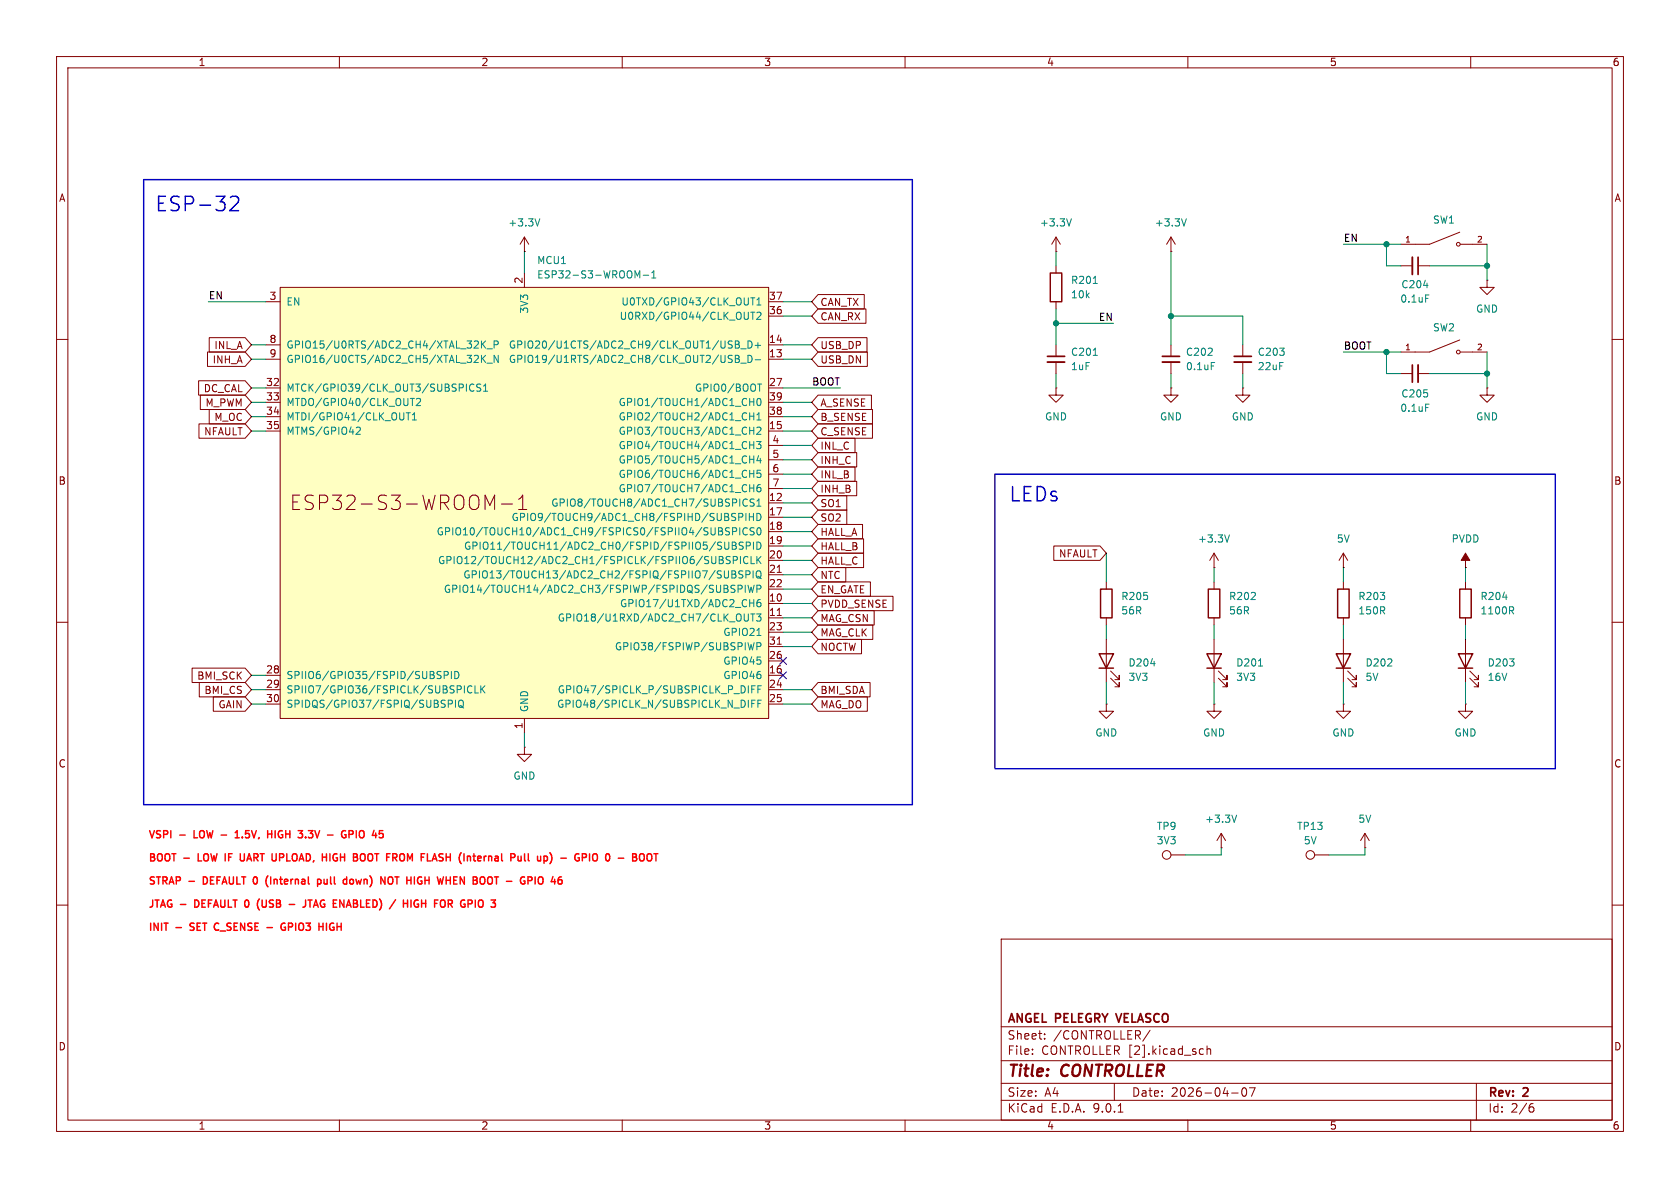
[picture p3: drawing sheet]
<svg xmlns="http://www.w3.org/2000/svg" width="297mm" height="210mm" viewBox="0 0 297 210" stroke-linecap="round" stroke-linejoin="round" font-family="sans-serif">
<path d="M0 0h297v210h-297z" fill="#fff" stroke="#fff" stroke-width=".18"/>
<g fill="none" stroke="#840000" stroke-width=".18">
<path d="M10 10h277v190h-277zM12 12h273v186h-273zM60 10v2M110 10v2M160 10v2M210 10v2M260 10v2M186.7 44.5h.1M186.7 41.9l-.8 1.3M186.7 41.9l.8 1.3M186.7 41.9v2.6M186.7 47v1.3"/>
<path d="M186.7 53.3v1.3M207 44.5h.1M207 41.9l-.8 1.3M207 41.9l.8 1.3M207 41.9v2.6M247.6 47h2.1M250.7 47h2M10 60h2M247.6 66h2.1M250.7 66h2M285 60h2M10 110h2"/>
<path d="M285 110h2M10 160h2M177 166h108v32h-108zM285 160h2M60 198v2M110 198v2M160 198v2M177 194.5h108M177 191.5h108M177 187.5h108M177 181.5h108M182.5 186.3v.1"/>
<path d="M182.5 185.5v.1M184.7 183.6v.1M184.7 182.8v.1M197 191.5v3M197.7 196.6h.8M203.3 182.1l-1.3 2M210 198v2M212.3 185.4l.4 .1M212.7 186.3l-.4 .1M213.4 185.5l.2-.1 .4 .1v.9M213.4 184.9v1.5M217.7 193.2h1.2"/>
<path d="M219.7 192.4l.2-.1a.81 .81 0 0 1 .6 .6 .81 .81 0 0 1-.3 .8l-.2 .1a.81 .81 0 0 1-.3-1.4zM220.9 192.3h1l-.7 1.5M260 198v2M261 191.5v6.5M270.6 195.7h.4l.2 .3-.1 .5-.5 .1M271 195.1l-.4 .1"/>
</g>
<path d="M250.7 45.5v3M249.7 64.5v3.1M197.3 179.2l.5 1.5" fill="none" stroke="#840000" stroke-width=".3"/>
<path d="M249.7 45.5v3M250.7 64.5v3.1" fill="none" stroke="#840000" stroke-width=".33"/>
<path d="M189.4 38.7l-.4 1.2M209.7 38.7l-.4 1.2M193.3 50.1h.7M251.7 50.4h.8M252 52.1h.6M252 71.4h.6" fill="none" stroke="#008484" stroke-width=".18"/>
<path d="M185.7 48.3h2v5h-2z" fill="none" stroke="#840000" stroke-width=".25"/>
<path d="M49.5 50.8h86.4v76.2h-86.4z" fill="#ffffc2"/>
<g fill="none" stroke="#840000" stroke-width=".18">
<path d="M37 59.7h6.3l1.1 1.3-1.1 1.2h-6.3zM47 53.3h2.5M49.5 50.8h86.4v76.2h-86.4zM92.7 44.5h.1M92.7 41.9v2.6M92.7 48.3v2.5M92.7 41.9l-.8 1.3M92.7 41.9l.8 1.3M135.9 53.3h2.5M135.9 55.9h2.5M144.6 54.6h8.5v2.6h-8.5l-1.1-1.3zM144.6 59.7h8.7v2.5h-8.7l-1.1-1.2z"/>
<path d="M144.6 52.1h8.2v2.5h-8.2l-1.1-1.3zM258.1 41l-5.4 2.2h-5.1M258.2 43.2h4.7M262.9 49.5v1.3h1.3l-1.3 1.3-1.3-1.3h1.3M262.9 49.5h.1M35.1 67.3h8.2l1.1 1.3-1.1 1.3h-8.2zM35.2 74.9h8.1l1.1 1.3-1.1 1.3h-8.1zM35.4 69.8h7.9l1.1 1.3-1.1 1.3h-7.9zM36.7 62.2h6.6l1.1 1.3-1.1 1.3h-6.6zM37 72.4h6.3l1.1 1.3-1.1 1.2h-6.3zM47 61h2.5M47 63.5h2.5"/>
<path d="M47 68.6h2.5M47 71.1h2.5M47 73.7h2.5M47 76.2h2.5M135.9 61h2.5M135.9 63.5h2.5M135.9 68.6h2.5M135.9 71.1h2.5M135.9 73.7h2.5M135.9 76.2h2.5M135.9 78.7h2.5M144.6 62.2h8.7v2.6h-8.7l-1.1-1.3z"/>
<path d="M144.6 77.5h6.6v2.5h-6.6l-1.1-1.3zM144.6 72.4h9.6v2.5h-9.6l-1.1-1.2zM144.6 69.8h9.5v2.6h-9.5l-1.1-1.3zM144.6 74.9h9.6v2.6h-9.6l-1.1-1.3zM186.7 68.6v1.3h1.3l-1.3 1.2-1.3-1.2h1.3M186.7 68.6h.1M186.7 61v2M186.7 64v2M207 68.6v1.3h1.3l-1.3 1.2-1.3-1.2h1.3M207 68.6h.1M207 61v2M207 64v2"/>
<path d="M219.7 68.6v1.3h1.3l-1.3 1.2-1.3-1.2h1.3M219.7 68.6h.1M219.7 61v2M219.7 64v2M258.1 60.1l-5.4 2.1h-5.1M258.2 62.2h4.7M262.9 68.6v1.3h1.3l-1.3 1.2-1.3-1.2h1.3M262.9 68.6h.1M86.6 89.3l.8-1.8v2.6M88.7 89.1h1.9M91.7 90.1h1.4M91.7 88.3l.7-.8v2.6"/>
<path d="M135.9 81.3h2.5M135.9 83.8h2.5M135.9 86.4h2.5M135.9 88.9h2.5M135.9 91.4h2.5M135.9 94h2.5M135.9 96.5h2.5M135.9 99.1h2.5M144.6 97.8h8.1v2.5h-8.1l-1.1-1.2zM144.6 87.6h5.1v2.6h-5.1l-1.1-1.3zM144.6 82.5h6.6v2.6h-6.6l-1.1-1.3zM144.6 85.1h6.9v2.5h-6.9l-1.1-1.2z"/>
<path d="M144.6 80h6.9v2.6h-6.9l-1.1-1.3zM144.6 90.2h5.1v2.5h-5.1l-1.1-1.3zM144.6 95.2h8.1v2.6h-8.1l-1.1-1.3zM144.6 92.7h7.9v2.6h-7.9l-1.1-1.3zM186.3 96.5h8.2l1.1 1.3-1.1 1.3h-8.2zM214.6 97.8v2.5M214.6 97.8l-.7 1.3M214.6 97.8l.8 1.3M237.5 97.8v2.5M237.5 97.8l-.8 1.3M237.5 97.8l.8 1.3M259.1 97.8v2.5"/>
<path d="M34 118.1h9.3l1.1 1.3-1.1 1.3h-9.3zM47 119.4h2.5M135.9 119.4h2.5M135.9 101.6h2.5M135.9 104.1h2.5M135.9 106.7h2.5M135.9 109.2h2.5M135.9 111.8h2.5M135.9 114.3h2.5M135.9 116.8h2.5M137.4 101.2h.7M137.4 108.8h.7"/>
<path d="M137.4 113.9h.7M144.6 100.3h4.9v2.6h-4.9l-1.1-1.3zM144.6 102.9h9.3v2.5h-9.3l-1.1-1.3zM144.6 113h7.7v2.6h-7.7l-1.1-1.3zM144.6 110.5h9.7v2.5h-9.7l-1.1-1.2zM144.6 107.9h9.9v2.6h-9.9l-1.1-1.3zM144.6 105.4h13.3v2.6h-13.3l-1.1-1.3zM195.6 102.9v1.2M195.6 109.2v1.3M195.6 113v7.7M196.3 119.9l1.6 1.5v-.7v.7h-.8M196.3 118.6l1.6 1.5v-.7v.7h-.8"/>
<path d="M214.6 100.3h.1M214.6 102.9v1.2M214.6 109.2v1.3M214.6 113v7.7M215.4 119.9l1.5 1.5v-.7v.7h-.7M215.4 118.6l1.5 1.5v-.7v.7h-.7M237.5 100.3h.1M237.5 102.9v1.2M237.5 109.2v1.3M237.5 113v7.7M238.3 119.9l1.5 1.5v-.7v.7h-.8M238.3 118.6l1.5 1.5v-.7v.7h-.8"/>
<path d="M259.1 100.3h.1M259.1 102.9v1.2M259.1 109.2v1.3M259.1 113v7.7M259.8 119.9l1.6 1.5v-.7v.7h-.8M259.8 118.6l1.6 1.5v-.7v.7h-.8M35.2 120.6h8.1l1.1 1.3-1.1 1.3h-8.1zM37.7 123.2h5.6l1.1 1.3-1.1 1.2h-5.6zM47 121.9h2.5M47 124.5h2.5M92.7 132.1v1.3h1.3l-1.3 1.2-1.3-1.2h1.3M92.7 132.1h.1"/>
<path d="M92.7 127v2.5M135.9 121.9h2.5M135.9 124.5h2.5M144.6 120.6h9.2v2.6h-9.2l-1.1-1.3zM144.6 123.2h8.7v2.5h-8.7l-1.1-1.2zM195.6 124.5v1.2h1.2l-1.2 1.3-1.3-1.3h1.3M195.6 124.5h.1M214.6 124.5v1.2h1.3l-1.3 1.3-1.2-1.3h1.2M214.6 124.5h.1M237.5 124.5v1.2h1.3l-1.3 1.3-1.3-1.3h1.3M237.5 124.5h.1M259.1 124.5v1.2h1.2l-1.2 1.3-1.3-1.3h1.3"/>
<path d="M259.1 124.5h.1M207 151.1h2.5M215.9 149.9h.1M215.9 147.3l-.8 1.3M215.9 147.3l.8 1.3M215.9 147.3v2.6M232.4 151.1h2.5M241.3 149.9h.1M241.3 147.3l-.8 1.3M241.3 147.3l.8 1.3M241.3 147.3v2.6"/>
<circle cx="257.8" cy="43.2" r=".33"/>
<circle cx="257.8" cy="62.2" r=".33"/>
<circle cx="206.2" cy="151.1" r=".76"/>
<circle cx="231.6" cy="151.1" r=".76"/>
</g>
<g fill="none" stroke="#008484" stroke-width=".18">
<path d="M95.4 38.7l-.4 1.2M112.7 48.8l.4-.9v1.2M113.7 48.7h1M115.2 49.1h.7M115.2 48.2l.4-.3v1.2M132.7 52.6h.7M132.7 55.2h.7M133.1 52.6v1.3M133.1 55.2v1.3M133.8 53.9h.7M133.8 53l.4-.4v1.3M133.8 55.3l.5-.1 .2 .4-.8 .9h.8"/>
<path d="M63.2 75.5l.4 .1 .1 .3-.8 .9h.8M71.8 73h.7M72.2 73v1.2M72.5 70.4h.8M72.9 70.4v1.3M72.9 74.2h.7M72.9 73.3l.4-.3v1.2M73.6 70.6l.5-.2 .3 .4-.8 .9h.8M83.8 68a.6 .6 0 0 0-.9 .4 .6 .6 0 0 0 .6 .8l.3-.2M85 68l-.5-.1-.2 .1v.4l.6 .2 .1 .3-.2 .3-.5-.1M85.1 60.3v1.2M85.1 62.8v1.3"/>
<path d="M85.3 60.8l.5 .7M85.3 63.4l.5 .7M85.5 69.2h.7M85.5 68.3l.3-.4v1.3M85.8 60.3l-.7 .7M85.8 62.8l-.7 .7M86.1 61.7h1M86.1 64.2h1M87.4 60.9h.6l.1-.2-.1-.3-.6-.1v1.2M88.1 62.8v1.3l-.7-1.3v1.3M129.3 62.8l.2 .1M129.4 63.6v.4"/>
<path d="M130 60.3h.4l.3 .2-.3 .4 .3 .1v.3l-.2 .2h-.5zM130 62.8h.4l.3 .3-.3 .3 .3 .1v.3l-.2 .3h-.5zM130 60.9h.4M130 63.4h.4M131 61.7h.9M131 64.2h.9M132.2 60.3a.64 .64 0 0 1 .8 .6 .64 .64 0 0 1-.8 .6zM132.2 62.8a.64 .64 0 0 1 .8 .6 .64 .64 0 0 1-.8 .7zM132.5 71h.8M132.5 73v1.2M132.5 73.6h.8M132.5 76.1h.8"/>
<path d="M132.5 78.7h.8M133.3 70.4v1.3M133.3 73v1.2M133.3 75.5v1.3M133.3 78v1.3M133.5 61.1h1M133.5 63.6h1M133.7 78h.8l-.4 .5 .4 .2v.5l-.2 .1-.6-.1M133.8 74.2h.7M133.8 75.6l.5-.1 .2 .4-.8 .9h.8M133.8 73.3l.4-.3v1.2M133.9 67.9h.8"/>
<path d="M133.9 70.6l.2-.2a.68 .68 0 0 1 .4 .7 .68 .68 0 0 1-.4 .6l-.2-.1-.1-.4zM134 60.6v.9M134.3 67.9v1.3M193.3 62.8h.7M214.1 64.1h.6M128.4 98.7l.7 .6-.3 .3h-.4M128.8 95.8v1.1l-.1 .1-.3 .1M129 93.4l-.5-.1-.2 .1v.4l.5 .2 .2 .3-.3 .3-.5-.1M129.1 98.4h-.5l-.2 .2M129.5 95.8h.4l.2 .3-.2 .3 .2 .2 .1 .3-.3 .2h-.4zM129.5 96.4h.4M129.5 94l.6-.1 .1-.2v-.3l-.7-.1v1.3"/>
<path d="M129.6 99h.6l.2-.2-.1-.3-.7-.1v1.2M130.6 91.4h.6l.1-.2v-.3l-.7-.2v1.3M130.8 93.3v1.3M130.9 98.4v1.2M131.4 95.9l-.5-.1-.2 .2v.3l.6 .3 .1 .3-.3 .2-.4-.1M131.9 90.7v1.3M131.9 96.5l.6-.1 .2-.1-.1-.3-.7-.2v1.3M132.1 88.3a.6 .6 0 0 0-.8 .5 .6 .6 0 0 0 .6 .7l.2-.1M132.1 93.4a.6 .6 0 0 0-.8 .4 .6 .6 0 0 0 .6 .8l.2-.2M132.2 98.5a.6 .6 0 0 0-.8 .4 .6 .6 0 0 0 .6 .7l.2-.1M132.5 90.7v1.3M132.5 91.4h.7"/>
<path d="M132.5 81.2h.8M132.5 83.7h.8M132.5 86.3h.8M132.8 98.4v1.2h.6M133.2 90.7v1.3M133.2 95.8v1.3M133.3 80.6v1.3M133.3 83.1v1.3M133.3 85.7v1.2M133.3 88.3l-.5-.1-.1 .1v.4l.5 .2 .1 .3-.2 .3-.5-.1M133.3 93.4l-.5-.1-.1 .1v.4l.5 .2 .1 .3-.2 .3-.5-.1M133.8 90.7a.64 .64 0 0 1 .7 .7 .64 .64 0 0 1-.7 .6z"/>
<path d="M133.8 95.8a.64 .64 0 0 1 .7 .7 .64 .64 0 0 1-.7 .6zM133.8 98.4v1.2M133.8 88.6l.4-.4v1.3M133.8 89.5h.7M133.9 93.4l.2-.1a.68 .68 0 0 1 .4 .6 .68 .68 0 0 1-.4 .7l-.2-.2-.1-.3zM134 98.9l.5 .7M134.1 80.5l-.3 .9h.8M134.4 85.7h-.4a.86 .86 0 0 0 0 1.2l.5-.1v-.4l-.2-.2h-.4l-.1 .2M134.4 81v.9M134.5 83.1h-.6l-.1 .6 .2-.1 .4 .1 .1 .2v.4l-.2 .1-.5-.1M134.5 98.4l-.7 .7M217.4 94.6l-.5 1.2"/>
<path d="M77.5 119.3l.4 .1 .1 .3-.3 .3h-.3M77.5 118.7l.5 .1M78.5 119.4l.6-.1 .2-.2-.1-.3-.7-.1v1.3M79.8 118.7v1.3M80.4 118.7a.64 .64 0 0 1 .7 .6 .64 .64 0 0 1-.7 .7zM128.8 100.9v1l-.3 .3M129.4 100.9h.4l.3 .3-.3 .3 .3 .1v.3l-.2 .3h-.5zM129.4 101.5h.4M129.9 103.5l-.4-.1-.2 .2v.3l.5 .3 .1 .3-.2 .2h-.5M130.5 104.1h.6l.1-.2-.1-.3-.6-.2v1.3M131.3 101l-.5-.1-.1 .1v.4l.5 .2 .1 .3-.2 .3-.5-.1M131.6 108.5v1.1l.2 .2 .4-.1 .1-.1v-1.1"/>
<path d="M131.7 103.4v1.3M131.9 101.6l.6-.1 .1-.2-.1-.3-.6-.1v1.3M132.2 103.4l.3 1.3 .3-.9 .2 .9 .3-1.3M132.5 106v1.3M132.5 106.6h.8M132.7 108.5h.7M133.1 108.5v1.3M133.1 100.9v1.3M133.3 106v1.3M133.3 113.6l-.3 1.3-.2-.9-.3 .9M133.7 101.1l.3-.2a.43 .43 0 0 1 .5 .4v.5a.42 .42 0 0 1-.4 .4 .42 .42 0 0 1-.4-.4zM133.7 108.5h.8l-.4 .5 .4 .1v.6l-.2 .1-.6-.1"/>
<path d="M133.8 104.1h.6l.1-.2v-.3l-.7-.2v1.3M133.8 114.3l.6-.1 .1-.2v-.3l-.7-.1v1.3M133.8 112.3h.7M133.9 101.9l.7 .4M134.4 106l-.4 .1a.86 .86 0 0 0 0 1.2l.5-.2v-.4l-.2-.2h-.4l-.1 .2M203.4 117.3h.8M222.5 117.7h.7M265.7 105.6h.7M267.2 107.9l.4 .6M267.4 107.3l.2 .2-.1 .3-.1 .1M79.3 124.4h.6l.1-.2-.1-.3-.6-.1v1.2M80.5 123.8v1.2"/>
<path d="M81.1 124l.3-.2a.43 .43 0 0 1 .5 .4v.4a.42 .42 0 0 1-.4 .5 .42 .42 0 0 1-.4-.5zM81.3 124.7l.7 .5M82.1 121.2v1.3M83.4 121.4a.6 .6 0 0 0-.8 .4 .6 .6 0 0 0 .6 .7l.2-.1M84 121.2v1.3h.6M85 121.2v1.3M85.2 121.8l.5 .7M85.7 121.2l-.7 .8M132.3 121.2v1.3M132.3 123.8v1.2M132.9 121.8h.4M132.9 124.4h.4"/>
<path d="M133.5 121.2h-.6v1.3M133.5 123.8h-.6v1.2M134 121.8h.4M134 124.4h.4M134.6 121.2h-.6v1.3M134.6 123.8h-.6v1.2M218.6 144.1l-.4 1.3"/>
</g>
<path d="M194.3 115.6h2.5l-1.2 2.5zM194.3 118.1h2.5M194.6 104.1h2v5.1h-2zM213.4 115.6h2.5l-1.3 2.5zM213.4 118.1h2.5M213.6 104.1h2v5.1h-2zM236.2 115.6h2.6l-1.3 2.5zM236.2 118.1h2.6M236.5 104.1h2v5.1h-2zM257.8 115.6h2.5l-1.2 2.5zM257.8 118.1h2.5M258.1 104.1h2v5.1h-2z" fill="none" stroke="#840000" stroke-width=".25"/>
<path d="M185.2 63h3M205.5 63h3M218.2 63h3" fill="none" stroke="#840000" stroke-width=".3"/>
<path d="M185.2 64h3M205.5 64h3M218.2 64h3" fill="none" stroke="#840000" stroke-width=".33"/>
<path d="M259.1 97.8l.7 1.3h-1.5z" fill="#840000" stroke="#840000" stroke-width=".18"/>
<g fill="none" stroke="#008400" stroke-width=".18">
<path d="M36.8 53.3h10.2M92.7 44.5v3.8M138.4 55.9h5.1M138.4 53.3h5.1M186.7 44.5v2.5M186.7 54.6v6.4M186.7 57.2h10.1M207 55.9h12.7v5.1M207 44.5v16.5M237.5 43.2h10.1M245.1 43.2v3.8h2.5M252.7 47h10.2"/>
<path d="M262.9 43.2v6.3M44.4 63.5h2.6M44.4 61h2.6M44.4 76.2h2.6M44.4 71.1h2.6M44.4 73.7h2.6M44.4 68.6h2.6M138.4 63.5h5.1M138.4 61h5.1M138.4 78.7h5.1M138.4 76.2h5.1M138.4 71.1h5.1"/>
<path d="M138.4 73.7h5.1M138.4 68.6h10.2M186.7 66v2.6M207 66v2.6M219.7 66v2.6M237.5 62.2h10.1M245.1 62.2v3.8h2.5M252.7 66h10.2M262.9 62.2v6.4M138.4 83.8h5.1M138.4 94h5.1M138.4 91.4h5.1"/>
<path d="M138.4 86.4h5.1M138.4 88.9h5.1M138.4 81.3h5.1M138.4 96.5h5.1M138.4 99.1h5.1M195.6 97.8v5.1M44.4 119.4h2.6M138.4 101.6h5.1M138.4 106.7h5.1M138.4 104.1h5.1M138.4 114.3h5.1M138.4 111.8h5.1"/>
<path d="M138.4 109.2h5.1M195.6 110.5v2.5M214.6 100.3v2.6M214.6 110.5v2.5M237.5 100.3v2.6M237.5 110.5v2.5M259.1 100.3v2.6M259.1 110.5v2.5M44.4 121.9h2.6M44.4 124.5h2.6M92.7 129.5v2.6M138.4 121.9h5.1"/>
<path d="M138.4 124.5h5.1M195.6 120.7v3.8M214.6 120.7v3.8M237.5 120.7v3.8M259.1 120.7v3.8M215.9 149.9v1.2h-6.4M241.3 149.9v1.2h-6.4"/>
</g>
<path d="M137.8 116.2l1.2 1.2M137.8 118.8l1.2 1.2M139 116.2l-1.2 1.2M139 118.8l-1.2 1.2" fill="none" stroke="#000084" stroke-width=".18"/>
<g fill="none" stroke="#f00" stroke-width=".25">
<path d="M33.4 155.8h1M34.3 146.8v1.3h.6M34.7 159.1h-.3v1.3h.3M35 150.9v1.3h.6M36.2 155h-.3v1.3h.3M41.6 148.1h.7M41.6 147.2l.3-.4v1.3M43.2 150.9v1l-.2 .3M45.9 158.9l-.1 .1M46.3 159.1v1l.3 .3M47.3 147.4h.7M47.4 154.8l-.1 .1"/>
<path d="M47.9 155v1.3M48 146.8v1.3M48.6 146.8v1.3M51.1 159.9h1M54 159.1v.9M54.5 159.1h.7M54.5 148l.6 .1M54.5 146.8h.8M54.8 159.1v1.3M55.8 159.1l-.4 1.3M56.1 155.5l.4-.1 .2 .3-.1 .5h-.5M56.1 155.4v1.3"/>
<path d="M57.3 155.4l.1 .8h.4M59.1 151l-.2 .5 .2 .6M61.1 146.9a.58 .58 0 0 0-.7 .2 .58 .58 0 0 0 0 .7M61.7 147.5l.6-.1 .1-.1v-.3l-.7-.2v1.3M61.8 155.7l.3-.3 .3 .1 .1 .2-.1 .5-.3 .1-.3-.3M63 146.8v1.3M64.4 151a.9 .9 0 0 1 0 1.1M65.2 151a.9 .9 0 0 0 0 1.1M68.9 155a.43 .43 0 0 1 .5 .4v.5a.43 .43 0 0 1-.5 .4M69.8 155h.7M71.2 150.9l.2 .2 .1 .2M71.3 159.7h.7"/>
<path d="M71.5 151.8l-.1 .2-.2 .2M73.6 159.1l.3 .1M73.7 159.8h.3v.4l-.3 .2M74.5 159.7h.8M74.5 159.1v1.3M77.6 152.1l.5 .1M77.6 151.3l.1 .2 .4 .1M78.2 150.9h-.3l-.3 .3M80.2 155h.6M80.2 156.3h.6M80.2 155.6h.4M84.9 151.3l.2 .3-.7 .2"/>
<path d="M85 152.1l-.1 .1M87.4 155h.7M87.8 155v1.3M93.4 150.9v1.1l.2 .2M93.9 155.1l.2 .2-.2 .3M94.6 155v1.3M95.2 155.9v-.5a.42 .42 0 0 1 .4-.4 .42 .42 0 0 1 .4 .4l-.1 .7-.2 .2M97.2 150.7l.1 .1M99.1 151.7h1M104.2 150.9v1.3M104.8 151.8v-.5a.42 .42 0 0 1 .4-.4 .42 .42 0 0 1 .4 .4v.5M107.8 151.4l-.1-.4-.2-.1a.68 .68 0 0 0-.5 .7 .68 .68 0 0 0 .5 .6l.2-.1 .1-.4"/>
<path d="M113.2 152.1h.5M113.2 151h.5M115.6 150.9h.7M116 150.9v1.3M33.6 164.4l.2 .1M33.6 163.3v.4M38.1 164.4h.5M38.1 163.2h.5M47.2 164h1M50.4 163.2a.59 .59 0 0 0-.7 .6 .59 .59 0 0 0 .7 .6l.1-.5h-.3M51 163.9h.5M51.5 163.2h-.5v1.3"/>
<path d="M55.5 160h.6M58.5 163.2l-.2 .5 .2 .7"/>
</g>
<path d="M25.4 31.8h135.9v110.4h-135.9zM40.7 34.9l.4-.2h.6a.69 .69 0 0 1 .4 1.1l-1.5 1.4h1.6M175.9 83.8h99.1v52.1h-99.1z" fill="none" stroke="#0000c2" stroke-width=".25"/>
<g fill="#008400" stroke="#008400" stroke-width=".18">
<circle cx="245.1" cy="62.2" r=".46"/>
<circle cx="245.1" cy="43.2" r=".46"/>
<circle cx="262.9" cy="47" r=".46"/>
<circle cx="262.9" cy="66" r=".46"/>
<circle cx="207" cy="55.9" r=".46"/>
<circle cx="186.7" cy="57.2" r=".46"/>
</g>
<g font-size="3.5" fill="#0000c2">
<text x="27.3" y="37.7">ESP-32</text>
<text x="178.3" y="89">LEDs</text>
</g>
<text font-size="3.5" fill="#840000" x="51.2" y="90.4">ESP32-S3-WROOM-1</text>
<g font-size="2.8" fill="#840000">
<text x="178" y="190.9">Title:</text>
<text x="187.7" y="190.9">CONTROLLER</text>
</g>
<g font-size="2.1" fill="#840000">
<text x="178" y="184">Sheet:</text>
<text x="178" y="181.2">ANGEL PELEGRY</text>
<text x="186.2" y="184">/CONTROLLER/</text>
<text x="198.1" y="181.2">VELASCO</text>
<text x="178" y="186.7">File:</text>
<text x="184.1" y="186.7">CONTROLLER [2].kicad_sch</text>
<text x="178" y="196.9">KiCad</text>
<text x="178" y="194.1">Size:</text>
<text x="184.7" y="194.1">A4</text>
<text x="185.7" y="196.9">E.D.A.</text>
<text x="193.3" y="196.9">9.0.1</text>
<text x="200" y="194.1">Date:</text>
<text x="207" y="194.1">2026-04-07</text>
<text x="263" y="194.3">Rev:</text>
<text x="263" y="196.9">Id:</text>
<text x="267.1" y="196.9">2/6</text>
<text x="269.4" y="194.3">2</text>
</g>
<g font-size="1.8" fill="#840000">
<text x="35" y="11.9">1</text>
<text x="85" y="11.9">2</text>
<text x="135" y="11.9">3</text>
<text x="185" y="11.9">4</text>
<text x="235" y="11.9">5</text>
<text x="285" y="11.9">6</text>
<text x="10.3" y="35.9">A</text>
<text x="285.3" y="35.9">A</text>
<text x="47.6" y="53.1">3</text>
<text x="92.5" y="50.2" transform="rotate(-90 92.5 50.2)">2</text>
<text x="135.8" y="53.1">37</text>
<text x="135.8" y="55.6">36</text>
<text x="144.9" y="56.8">CAN_RX</text>
<text x="144.9" y="54.3">CAN_TX</text>
<text x="37.5" y="64.5">INH_A</text>
<text x="37.8" y="61.9">INL_A</text>
<text x="47.6" y="60.7">8</text>
<text x="47.6" y="63.2">9</text>
<text x="135.8" y="60.7">14</text>
<text x="135.8" y="63.2">13</text>
<text x="144.9" y="64.5">USB_DN</text>
<text x="144.9" y="61.9">USB_DP</text>
<text x="35.9" y="69.5">DC_CAL</text>
<text x="46.9" y="68.3">32</text>
<text x="46.9" y="70.9">33</text>
<text x="135.8" y="68.3">27</text>
<text x="135.8" y="70.9">39</text>
<text x="36" y="77.2">NFAULT</text>
<text x="36.2" y="72.1">M_PWM</text>
<text x="37.8" y="74.6">M_OC</text>
<text x="46.9" y="73.4">34</text>
<text x="46.9" y="75.9">35</text>
<text x="135.8" y="73.4">38</text>
<text x="135.8" y="75.9">15</text>
<text x="144.9" y="74.6">B_SENSE</text>
<text x="144.9" y="72.1">A_SENSE</text>
<text x="144.9" y="77.2">C_SENSE</text>
<text x="136.5" y="78.5">4</text>
<text x="136.5" y="81">5</text>
<text x="136.5" y="83.6">6</text>
<text x="144.9" y="79.7">INL_C</text>
<text x="144.9" y="82.2">INH_C</text>
<text x="10.3" y="85.9">B</text>
<text x="135.8" y="88.6">12</text>
<text x="136.5" y="86.1">7</text>
<text x="144.9" y="89.9">SO1</text>
<text x="144.9" y="84.8">INL_B</text>
<text x="144.9" y="87.3">INH_B</text>
<text x="285.3" y="85.9">B</text>
<text x="135.8" y="91.2">17</text>
<text x="135.8" y="93.7">18</text>
<text x="144.9" y="92.4">SO2</text>
<text x="144.9" y="94.9">HALL_A</text>
<text x="135.8" y="96.3">19</text>
<text x="135.8" y="98.8">20</text>
<text x="135.8" y="101.3">21</text>
<text x="144.9" y="100">HALL_C</text>
<text x="144.9" y="97.5">HALL_B</text>
<text x="187.1" y="98.7">NFAULT</text>
<text x="135.8" y="103.9">22</text>
<text x="135.8" y="106.4">10</text>
<text x="144.9" y="102.6">NTC</text>
<text x="144.9" y="105.1">EN_GATE</text>
<text x="144.9" y="107.6">PVDD_SENSE</text>
<text x="135.8" y="109">11</text>
<text x="135.8" y="111.5">23</text>
<text x="144.9" y="112.7">MAG_CLK</text>
<text x="144.9" y="110.2">MAG_CSN</text>
<text x="46.9" y="119.1">28</text>
<text x="135.8" y="114">31</text>
<text x="135.8" y="116.6">26</text>
<text x="135.8" y="119.1">16</text>
<text x="144.9" y="115.3">NOCTW</text>
<text x="34.8" y="120.3">BMI_SCK</text>
<text x="36" y="122.9">BMI_CS</text>
<text x="38.5" y="125.4">GAIN</text>
<text x="46.9" y="121.7">29</text>
<text x="46.9" y="124.2">30</text>
<text x="135.8" y="121.7">24</text>
<text x="135.8" y="124.2">25</text>
<text x="144.9" y="122.9">BMI_SDA</text>
<text x="144.9" y="125.4">MAG_DO</text>
<text x="92.5" y="129" transform="rotate(-90 92.5 129)">1</text>
<text x="10.3" y="135.9">C</text>
<text x="285.3" y="135.9">C</text>
<text x="10.3" y="185.9">D</text>
<text x="285.3" y="185.9">D</text>
<text x="35" y="199.9">1</text>
<text x="85" y="199.9">2</text>
<text x="135" y="199.9">3</text>
<text x="185" y="199.9">4</text>
<text x="235" y="199.9">5</text>
<text x="285" y="199.9">6</text>
</g>
<g font-size="1.8" fill="#008484">
<text x="89.8" y="40.2">+3.3V</text>
<text x="183.7" y="40.2">+3.3V</text>
<text x="204.1" y="40.2">+3.3V</text>
<text x="253.2" y="39.7">SW1</text>
<text x="94.9" y="46.9">MCU1</text>
<text x="94.9" y="49.4">ESP32-S3-WROOM-1</text>
<text x="189.2" y="50.4">R201</text>
<text x="189.2" y="52.9">10k</text>
<text x="247.5" y="53.7">0.1uF</text>
<text x="247.6" y="51.2">C204</text>
<text x="50.5" y="54.2">EN</text>
<text x="93.6" y="55.5" transform="rotate(-90 93.6 55.5)">3V3</text>
<text x="109.5" y="56.7">U0RXD/GPIO44/CLK_OUT2</text>
<text x="109.8" y="54.2">U0TXD/GPIO43/CLK_OUT1</text>
<text x="253.2" y="58.8">SW2</text>
<text x="260.9" y="55.5">GND</text>
<text x="50.5" y="61.8">GPIO15/U0RTS/ADC2_CH4/XTAL_32K_P</text>
<text x="50.5" y="64.4">GPIO16/U0CTS/ADC2_CH5/XTAL_32K_N</text>
<text x="89.9" y="61.8">GPIO20/U1CTS/ADC2_CH9/CLK_OUT1/USB_D+</text>
<text x="89.9" y="64.4">GPIO19/U1RTS/ADC2_CH8/CLK_OUT2/USB_D-</text>
<text x="189.2" y="63.1">C201</text>
<text x="189.2" y="65.6">1uF</text>
<text x="209.6" y="63.1">C202</text>
<text x="209.6" y="65.6">0.1uF</text>
<text x="222.3" y="63.1">C203</text>
<text x="222.3" y="65.6">22uF</text>
<text x="50.5" y="69.4">MTCK/GPIO39/CLK_OUT3/SUBSPICS1</text>
<text x="50.5" y="72">MTDO/GPIO40/CLK_OUT2</text>
<text x="109.3" y="72">GPIO1/TOUCH1/ADC1_CH0</text>
<text x="122.8" y="69.4">GPIO0/BOOT</text>
<text x="247.6" y="70.5">C205</text>
<text x="50.5" y="74.5">MTDI/GPIO41/CLK_OUT1</text>
<text x="50.5" y="77.1">MTMS/GPIO42</text>
<text x="109.3" y="74.5">GPIO2/TOUCH2/ADC1_CH1</text>
<text x="109.3" y="77.1">GPIO3/TOUCH3/ADC1_CH2</text>
<text x="184.7" y="74.5">GND</text>
<text x="205" y="74.5">GND</text>
<text x="217.7" y="74.5">GND</text>
<text x="247.5" y="73">0.1uF</text>
<text x="260.9" y="74.5">GND</text>
<text x="109.3" y="79.6">GPIO4/TOUCH4/ADC1_CH3</text>
<text x="109.3" y="82.1">GPIO5/TOUCH5/ADC1_CH4</text>
<text x="97.4" y="89.8">GPIO8/TOUCH8/ADC1_CH7/SUBSPICS1</text>
<text x="109.3" y="84.7">GPIO6/TOUCH6/ADC1_CH5</text>
<text x="109.3" y="87.2">GPIO7/TOUCH7/ADC1_CH6</text>
<text x="77.1" y="94.8">GPIO10/TOUCH10/ADC1_CH9/FSPICS0/FSPIIO4/SUBSPICS0</text>
<text x="90.3" y="92.3">GPIO9/TOUCH9/ADC1_CH8/FSPIHD/SUBSPIHD</text>
<text x="77.3" y="99.9">GPIO12/TOUCH12/ADC2_CH1/FSPICLK/FSPIIO6/SUBSPICLK</text>
<text x="81.9" y="97.4">GPIO11/TOUCH11/ADC2_CH0/FSPID/FSPIIO5/SUBSPID</text>
<text x="211.7" y="96.1">+3.3V</text>
<text x="236.2" y="96.1">5V</text>
<text x="256.5" y="96.1">PVDD</text>
<text x="78.4" y="105">GPIO14/TOUCH14/ADC2_CH3/FSPIWP/FSPIDQS/SUBSPIWP</text>
<text x="81.8" y="102.5">GPIO13/TOUCH13/ADC2_CH2/FSPIQ/FSPIIO7/SUBSPIQ</text>
<text x="109.5" y="107.5">GPIO17/U1TXD/ADC2_CH6</text>
<text x="198.1" y="106.3">R205</text>
<text x="217.2" y="106.3">R202</text>
<text x="240" y="106.3">R203</text>
<text x="261.6" y="106.3">R204</text>
<text x="98.5" y="110.1">GPIO18/U1RXD/ADC2_CH7/CLK_OUT3</text>
<text x="127.8" y="112.6">GPIO21</text>
<text x="198.1" y="108.8">56R</text>
<text x="217.2" y="108.8">56R</text>
<text x="240" y="108.8">150R</text>
<text x="261.6" y="108.8">1100R</text>
<text x="108.6" y="115.2">GPIO38/FSPIWP/SUBSPIWP</text>
<text x="127.8" y="117.7">GPIO45</text>
<text x="199.4" y="118">D204</text>
<text x="218.4" y="118">D201</text>
<text x="241.3" y="118">D202</text>
<text x="262.9" y="118">D203</text>
<text x="50.5" y="120.2">SPIIO6/GPIO35/FSPID/SUBSPID</text>
<text x="50.5" y="122.8">SPIIO7/GPIO36/FSPICLK/SUBSPICLK</text>
<text x="50.5" y="125.3">SPIDQS/GPIO37/FSPIQ/SUBSPIQ</text>
<text x="93.6" y="126" transform="rotate(-90 93.6 126)">GND</text>
<text x="98.4" y="125.3">GPIO48/SPICLK_N/SUBSPICLK_N_DIFF</text>
<text x="98.5" y="122.8">GPIO47/SPICLK_P/SUBSPICLK_P_DIFF</text>
<text x="127.8" y="120.2">GPIO46</text>
<text x="199.4" y="120.6">3V3</text>
<text x="218.4" y="120.6">3V3</text>
<text x="241.3" y="120.6">5V</text>
<text x="262.9" y="120.6">16V</text>
<text x="193.5" y="130.4">GND</text>
<text x="212.6" y="130.4">GND</text>
<text x="235.5" y="130.4">GND</text>
<text x="257" y="130.4">GND</text>
<text x="90.7" y="138">GND</text>
<text x="204.4" y="149.5">3V3</text>
<text x="204.4" y="146.9">TP9</text>
<text x="213" y="145.6">+3.3V</text>
<text x="229.2" y="146.9">TP13</text>
<text x="230.4" y="149.5">5V</text>
<text x="240" y="145.6">5V</text>
</g>
<g font-size="1.8">
<text x="237.5" y="42.8">EN</text>
<text x="36.8" y="53">EN</text>
<text x="194.2" y="56.8">EN</text>
<text x="237.5" y="61.9">BOOT</text>
<text x="143.5" y="68.2">BOOT</text>
</g>
<g font-size="1.8" fill="#f00">
<text x="26.2" y="148.5">VSPI</text>
<text x="31.8" y="148.5">-</text>
<text x="34.9" y="148.5">LOW -</text>
<text x="43.2" y="148.5">1.5V,</text>
<text x="49.4" y="148.5">HIGH</text>
<text x="55.4" y="148.5">3.3V</text>
<text x="61" y="148.5">-</text>
<text x="64" y="148.5">GPIO</text>
<text x="26.2" y="152.6">BOOT</text>
<text x="32.5" y="152.6">-</text>
<text x="35.6" y="152.6">LOW IF</text>
<text x="44" y="152.6">UART UPLOAD,</text>
<text x="59.6" y="152.6">HIGH</text>
<text x="65.6" y="152.6">BOOT</text>
<text x="72" y="152.6">FROM</text>
<text x="78.6" y="152.6">FLASH</text>
<text x="85.8" y="152.6">(Internal</text>
<text x="95.4" y="152.6">Pull</text>
<text x="100.7" y="152.6">up)</text>
<text x="105.3" y="152.6">-</text>
<text x="108.3" y="152.6">GPIO</text>
<text x="114.3" y="152.6">0</text>
<text x="26.2" y="156.7">STRAP</text>
<text x="26.2" y="160.8">JTAG -</text>
<text x="35" y="160.8">DEFAULT 0</text>
<text x="36.5" y="156.7">DEFAULT 0</text>
<text x="47.1" y="160.8">(USB</text>
<text x="48.6" y="156.7">(Internal</text>
<text x="53.2" y="160.8">-</text>
<text x="56.2" y="160.8">JTAG ENABLED)</text>
<text x="58.2" y="156.7">pull</text>
<text x="63.3" y="156.7">down)</text>
<text x="70.4" y="156.7">NOT</text>
<text x="72.6" y="160.8">/</text>
<text x="75.4" y="160.8">HIGH</text>
<text x="75.5" y="156.7">HIGH</text>
<text x="81.4" y="160.8">FOR</text>
<text x="81.5" y="156.7">WHEN</text>
<text x="86.6" y="160.8">GPIO</text>
<text x="88.3" y="156.7">BOOT</text>
<text x="94.6" y="156.7">-</text>
<text x="97.7" y="156.7">GPIO</text>
<text x="26.2" y="164.9">INIT</text>
<text x="31.1" y="164.9">-</text>
<text x="34.2" y="164.9">SET</text>
<text x="39" y="164.9">C_SENSE</text>
<text x="51.8" y="164.9">GPIO3</text>
<text x="59" y="164.9">HIGH</text>
</g>
<g font-size="1.4" fill="#840000">
<text x="248.3" y="42.9">1</text>
<text x="261" y="42.9">2</text>
<text x="248.3" y="62">1</text>
<text x="261" y="62">2</text>
</g>
</svg>
